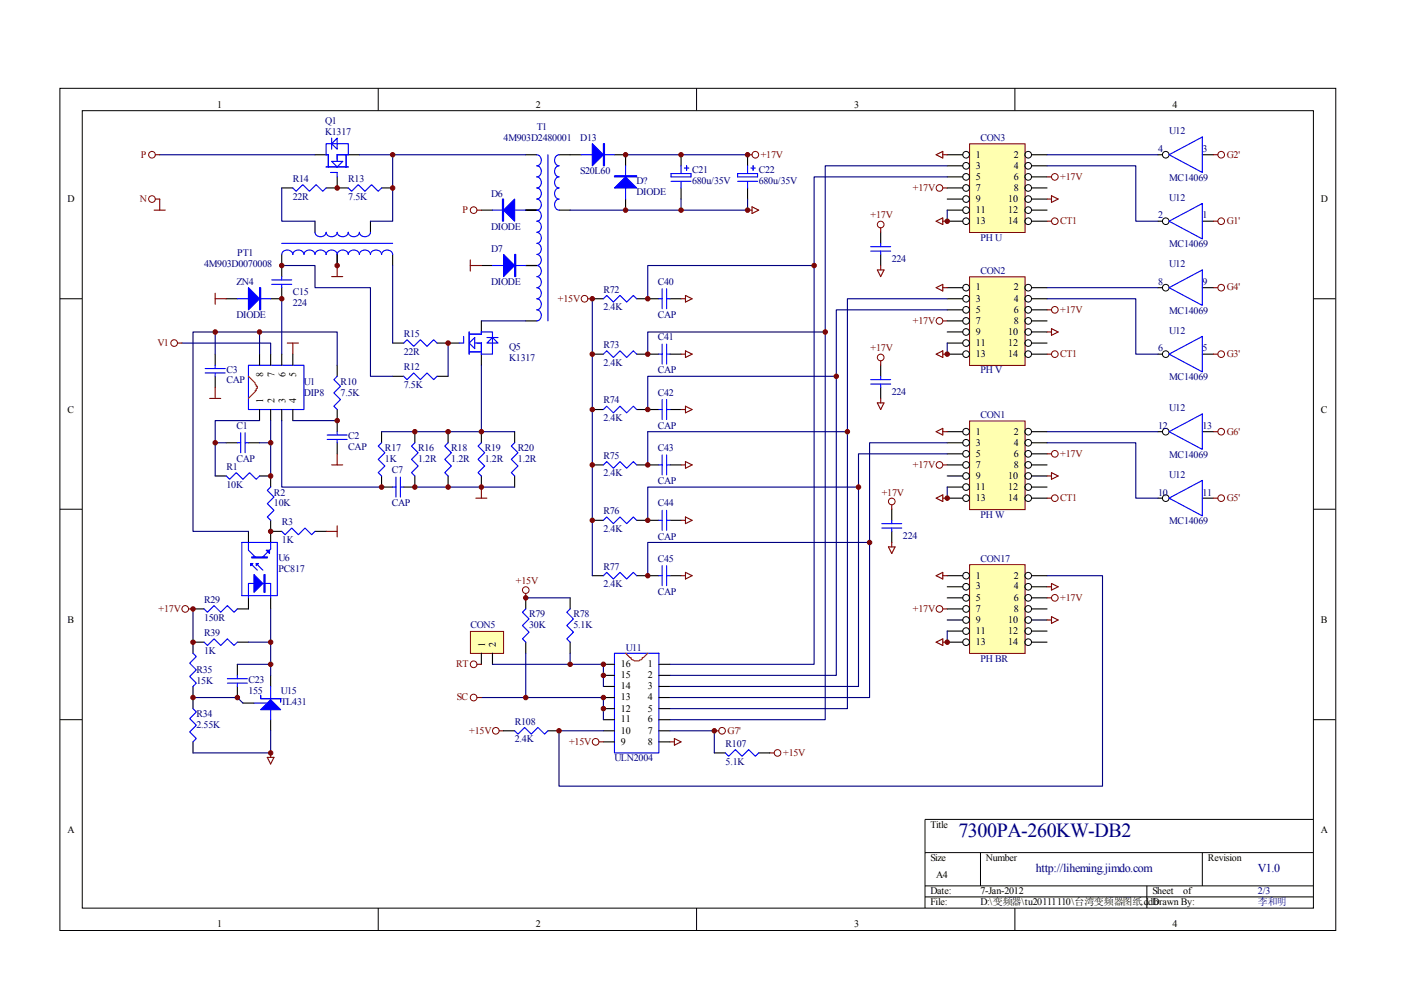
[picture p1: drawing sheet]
<svg xmlns="http://www.w3.org/2000/svg" width="297mm" height="210mm" viewBox="0 0 297 210" stroke-linecap="round" stroke-linejoin="round" font-family="sans-serif">
<g fill="none" stroke="#000" stroke-width=".21">
<path d="M12.7 18.7h270.5v178.6h-270.5zM80.2 18.7v4.7M147.7 18.7v4.7M215.2 18.7v4.7M17.4 23.5h261.1v169h-261.1zM12.7 63.3h4.7M278.4 63.3h4.7M12.7 108h4.7M278.4 108h4.7M12.7 152.6h4.7M278.4 152.6h4.7M278.4 173.7h-82.3v18.8"/>
<path d="M80.2 192.5v4.7M147.7 192.5v4.7M196.1 180.8h82.3M196.1 187.8h82.3M196.1 190.2h82.3M207.9 180.8v7M215.2 192.5v4.7M243.2 187.8v4.7M254.9 180.8v7"/>
</g>
<g fill="none" stroke="#000" stroke-width=".23">
<path d="M59.7 39.9h2.4M66.8 32.8h2.3M69.1 39.9h4.7M71.5 37.5v2.4M73.8 32.8h2.4M80.9 39.9h2.3M111.5 32.8h2.3M118.5 32.8h4.7M130.3 32.8h2.3v2.4M144.4 32.8v2.4M144.4 39.9v2.3M158.5 32.8v2.4"/>
<path d="M158.5 39.9v2.3M59.7 53.9v4.7M66.8 46.9v2.4M71.5 53.9v2.4M78.5 46.9v2.4M83.2 53.9v2.4M102.1 44.6h2.3M102.1 56.3h2.3M111.5 44.6h2.3M111.5 56.3h2.3M118.5 44.6h2.4M132.6 42.2v2.4"/>
<path d="M45.6 75.1v2.3M45.6 79.8v2.3M48 63.3h2.3M55 75.1v2.3M57.4 75.1v2.3M59.7 61v2.3h-2.3M59.7 75.1v2.3M62.1 75.1v2.3M71.5 77.4v2.4M83.2 72.7h2.4M83.2 79.8h2.4M92.7 72.7h4.7"/>
<path d="M92.7 79.8h2.3M102.1 68v2.4M102.1 75.1v2.3M111.5 68h2.3M48 93.9h2.3M52.7 93.9h2.3M55 86.8v2.4M57.4 86.8v2.4M59.7 86.8v2.4M62.1 86.8v2.4M71.5 86.8v4.7M71.5 93.9v2.3"/>
<path d="M80.9 91.5v2.4M88 91.5v2.4M95 91.5v2.4M102.1 91.5v2.4M109.1 91.5v2.4M45.6 100.9h2.4M52.7 112.7v2.3M55 100.9h2.4v2.4M57.4 110.3v4.7M57.4 112.7h2.3M66.8 112.7h2.3M80.9 100.9v2.4h2.3"/>
<path d="M88 100.9v2.4h-2.4M95 100.9v2.4M102.1 100.9v2.4M109.1 100.9v2.4M40.9 129.1h2.4M43.3 136.2h-2.4v2.3M50.3 136.2h2.4M52.7 126.8v2.3h-2.4M57.4 126.8v2.3M40.9 145.5v4.7M40.9 157.3v2.3M50.3 140.9v2.3"/>
<path d="M50.3 145.5v2.4M51.5 149.1h2.4M57.4 143.2v2.3M57.4 152.6v2.3"/>
</g>
<g fill="none" stroke="#00f" stroke-width=".23">
<path d="M62.1 39.9l.7 .7 1.4-1.4 1.4 1.4 1.4-1.4 1.4 1.4 .7-.7M69.1 35.4h4.7M70.1 36.6h1.4v.9M70.3 34.2h2.4l-1.2 1.2zM70.3 29.3v2.3M71.5 34.2v-1.4h2.3v-2.3h-4.7v2.3h.5v2.6M71.5 29.3v2.3l-1.2-1.1zM73.4 32.8v2.6M73.8 39.9l.7 .7 1.5-1.4 1.4 1.4 1.4-1.4 1.4 1.4 .7-.7M113.8 32.8a1.2 1.2 0 0 1 1 1.2 1.2 1.2 0 0 1-1 1.2 1.2 1.2 0 0 1 1 1.1 1.2 1.2 0 0 1-1 1.2 1.2 1.2 0 0 1 1 1.2 1.2 1.2 0 0 1-1 1.2 1.2 1.2 0 0 1 1 1.1 1.2 1.2 0 0 1-1 1.2 1.2 1.2 0 0 1 1 1.2 1.2 1.2 0 0 1-1 1.2 1.2 1.2 0 0 1 1 1.1 1.2 1.2 0 0 1-1 1.2 1.2 1.2 0 0 1 1 1.2 1.2 1.2 0 0 1-1 1.2 1.2 1.2 0 0 1 1 1.1 1.2 1.2 0 0 1-1 1.2 1.2 1.2 0 0 1 1 1.2 1.2 1.2 0 0 1-1 1.1 1.2 1.2 0 0 1 1 1.2 1.2 1.2 0 0 1-1 1.2 1.2 1.2 0 0 1 1 1.2 1.2 1.2 0 0 1-1 1.1 1.2 1.2 0 0 1 1 1.2 1.2 1.2 0 0 1-1 1.2 1.2 1.2 0 0 1 1 1.2 1.2 1.2 0 0 1-1 1.1 1.2 1.2 0 0 1 1 1.2 1.2 1.2 0 0 1-1 1.2M116.2 32.8v35.2M118.5 32.8a1.2 1.2 0 0 0-.9 1.2 1.2 1.2 0 0 0 .9 1.2 1.2 1.2 0 0 0-.9 1.1 1.2 1.2 0 0 0 .9 1.2 1.2 1.2 0 0 0-.9 1.2 1.2 1.2 0 0 0 .9 1.2 1.2 1.2 0 0 0-.9 1.1 1.2 1.2 0 0 0 .9 1.2 1.2 1.2 0 0 0-.9 1.2 1.2 1.2 0 0 0 .9 1.2"/>
<path d="M123.2 32.8h7.1M132.6 35.2v7M142.3 36.8h4.2v.7h-4.2zM142.3 38.4h4.2M144.4 35.2v1.6M144.4 38.4v1.5M145.1 35.6h.9M145.6 35.2v.9M156.4 38.4h4.2M156.4 36.8h4.2v.7h-4.2zM158.5 35.2v1.6M158.5 38.4v1.5"/>
<path d="M159.2 35.6h.9M159.7 35.2v.9M57.6 59.3h4.2M59.7 54a1.21 1.21 0 0 1 1.2-1 1.21 1.21 0 0 1 1.2 1 1.21 1.21 0 0 1 1.2-1 1.21 1.21 0 0 1 1.1 1 1.2 1.2 0 0 1 1.2-1 1.2 1.2 0 0 1 1.2 1 1.21 1.21 0 0 1 1.2-1 1.21 1.21 0 0 1 1.1 1M59.7 58.6v.7M59.7 51.6h23.5M66.8 49.3a1.21 1.21 0 0 0 1.2 .9 1.21 1.21 0 0 0 1.1-.9M69.1 49.3a1.21 1.21 0 0 0 1.2 .9 1.21 1.21 0 0 0 1.2-.9 1.21 1.21 0 0 0 1.2 .9 1.21 1.21 0 0 0 1.1-.9 1.21 1.21 0 0 0 1.2 .9 1.21 1.21 0 0 0 1.2-.9 1.21 1.21 0 0 0 1.2 .9 1.21 1.21 0 0 0 1.1-.9M69.1 54a1.21 1.21 0 0 1 1.2-1 1.21 1.21 0 0 1 1.2 1 1.21 1.21 0 0 1 1.2-1 1.21 1.21 0 0 1 1.1 1 1.21 1.21 0 0 1 1.2-1 1.21 1.21 0 0 1 1.2 1 1.2 1.2 0 0 1 1.2-1 1.2 1.2 0 0 1 1.1 1 1.21 1.21 0 0 1 1.2-1 1.21 1.21 0 0 1 1.2 1 1.2 1.2 0 0 1 1.2-1 1.2 1.2 0 0 1 1.1 1M104.4 44.6h7.1M104.4 56.3h7.1M43.5 79.1h4.2"/>
<path d="M43.5 78.1h4.2M45.6 77.4v.7M45.6 79.1v.7M50.3 63.3h7.1M52.7 77.4h11.7v9.4h-11.7zM57.6 60.3h4.2M59.7 60.3v.7M71.5 79.8l-.7 .7 1.4 1.4-1.4 1.4 1.4 1.4-1.4 1.4 .7 .7M85.6 72.7l.7-.7 1.4 1.4 1.4-1.4 1.4 1.4 1.4-1.4 .8 .7M85.6 79.8l.7 .7 1.4-1.4 1.4 1.4 1.4-1.4 1.4 1.4 .8-.7M98.3 71.3v1.4h-.9M99.5 70.9h2.6v-.5h2.3v4.7h-2.3v-2.4h-1.4"/>
<path d="M99.5 70.4v4.7M99.5 74.6h2.6M99.5 72.7l1.2-1.1v2.3zM103.2 72.7l1.2-1.1 1.2 1.1zM103.2 71.6h2.4M113.8 65.7a1.2 1.2 0 0 1 1 1.2 1.2 1.2 0 0 1-1 1.1M50.3 93.9h.7M51 91.8v4.2M52 93.9h.7M52 91.8v4.2M69.4 92.2h4.2M69.4 93.2h4.2"/>
<path d="M71.5 91.5v.7M71.5 93.2v.7M80.9 93.9l-.7 .7 1.4 1.4-1.4 1.4 1.4 1.4-1.4 1.4 .7 .7M88 93.9l-.8 .7 1.5 1.4-1.5 1.4 1.5 1.4-1.5 1.4 .8 .7M95 93.9l-.7 .7 1.4 1.4-1.4 1.4 1.4 1.4-1.4 1.4 .7 .7M102.1 93.9l-.7 .7 1.4 1.4-1.4 1.4 1.4 1.4-1.4 1.4 .7 .7M109.1 93.9l-.7 .7 1.4 1.4-1.4 1.4 1.4 1.4-1.4 1.4 .7 .7M48 100.9l.7 .7 1.4-1.4 1.4 1.4 1.4-1.4 1.4 1.4 .7-.7M51.3 115h7.5v11.3h-7.5zM52.7 115v1.7l1.4 1.4M53.1 119.5l1.5 1.4M54.3 119.5l1.4 1.4"/>
<path d="M57.4 103.3l-.7 .7 1.4 1.4-1.4 1.4 1.4 1.4-1.4 1.4 .7 .7M57.4 115v1.4l-1.7 1.7M59.7 112.7l.7 .7 1.4-1.4 1.5 1.4 1.4-1.4 1.4 1.4 .7-.7M83.2 103.3h.8M84 101.2v4.2M84.9 103.3h.7M84.9 101.2v4.2M40.9 138.5l.7 .7-1.4 1.4 1.4 1.4-1.4 1.4 1.4 1.4-.7 .7M43.3 129.1l.7 .7 1.4-1.4 1.4 1.4 1.4-1.4 1.4 1.4 .7-.7M43.3 136.2l.7 .7 1.4-1.5 1.4 1.5 1.4-1.5 1.4 1.5 .7-.7M52.7 126.8v-3.1h4.7v3.1M40.9 150.2l.7 .7-1.4 1.5 1.4 1.4-1.4 1.4 1.4 1.4-.7 .7"/>
<path d="M48.2 144.8h4.2M48.2 143.9h4.2M50.3 143.2v.7M50.3 144.8v.7M53.9 149.1h3.2M57.4 145.5v7.1"/>
</g>
<path d="M52.7 79.8l.2 .2a3.7 3.7 0 0 1 1.4 1.9h.3v.5h-.3v.4h-.2v.3l-1.4 1.4" fill="none" stroke="#f00" stroke-width=".23"/>
<g fill="none" stroke="#000080" stroke-width=".23">
<path d="M33.9 32.8h32.9M59.7 39.9v7h7.1M76.2 32.8h35.3M83.2 32.8v14.1h-4.7M132.6 32.8h25.9M59.7 56.3h7.1v4.7h11.7v18.8h4.7M83.2 56.3v16.4M120.9 44.6h23.5M144.4 42.2v2.4M158.5 42.2v2.4h-14.1M38.6 72.7h18.8v2.4M45.6 70.4h-4.7v42.3h11.8"/>
<path d="M55 75.1v-4.7h16.5v7M55 70.4h-9.4v4.7M59.7 63.3v11.8M95 72.7v7.1M102.1 77.4v14.1M102.1 68h9.4M45.6 93.9h2.4M55 89.2h-9.4v11.7M55 93.9h2.4M57.4 89.2v11.7M59.7 89.2v14.1h21.2M62.1 89.2h9.4"/>
<path d="M80.9 91.5h28.2M88 103.3h21.1M40.9 129.1v7.1M52.7 136.2h4.7M57.4 129.1v14.1M40.9 147.9h9.4l1.2 1.2M50.3 140.9h7.1M57.4 154.9v4.7h-16.5"/>
</g>
<g fill="none" stroke="#800000" stroke-width=".23">
<path d="M32.9 32.8h1M158.5 32.8h.9M32.7 44.6h2.3M32.9 42.2h1v2.4M70.3 58.6h2.4M71.5 56.3v2.3M99.7 55.1v2.4M99.7 56.3h2.4M101.1 44.6h1M158.5 44.6h.9M159.4 43.9l1.5 .7-1.5 .7zM37.6 72.7h1"/>
<path d="M45.6 62.2v2.3M45.6 63.3h2.4M60.9 72.7h2.4M62.1 72.7v2.4M44.4 84.5h2.4M45.6 82.1v2.4M70.3 98.6h2.4M71.5 96.2v2.4M69.1 112.7h2.4M71.5 111.5v2.3M100.9 105.6h2.3M102.1 103.3v2.3"/>
<path d="M40 129.1h.9M57.4 159.6v1M56.7 160.6h1.4l-.7 1.4z"/>
</g>
<g fill="#00f" stroke="#00f" stroke-width=".23">
<path d="M52.7 61l2.3 2.3-2.3 2.4z"/>
<path d="M109.1 42.2v4.7l-2.3-2.3z"/>
<path d="M53.9 121.8l1.8 1.9-1.8 1.9z"/>
<path d="M53.1 119.5h.5l-.5 .4z"/>
<path d="M54.3 119.5h.5l-.5 .4z"/>
<path d="M56.4 116.7h.7v.7z"/>
<path d="M55.3 150.5l2.1-2.1 2.1 2.1z"/>
<path d="M125.6 30.5l2.3 2.3-2.3 2.4z"/>
<path d="M130.3 39.9l2.3-2.4 2.4 2.4z"/>
<path d="M106.8 53.9l2.3 2.4-2.3 2.3z"/>
<path d="M55 61h.3v4.7h-.3z" fill-rule="evenodd"/>
<path d="M106.5 42.2h.3v4.7h-.3z" fill-rule="evenodd"/>
<path d="M56 121.8h.2v3.8h-.2z" fill-rule="evenodd"/>
<path d="M53.4 118.1h3.3v.2h-3.3z" fill-rule="evenodd"/>
<path d="M55.3 147.4v.7h4.2v.7v-.7h-4.2z" fill-rule="evenodd"/>
<path d="M127.9 30.5h.3v4.7h-.3z" fill-rule="evenodd"/>
<path d="M130.3 37.3h4.7v.2h-4.7z" fill-rule="evenodd"/>
<path d="M109.1 53.9h.3v4.7h-.3z" fill-rule="evenodd"/>
</g>
<g fill="none" stroke="#800000" stroke-width=".21">
<circle cx="32.2" cy="32.8" r=".71"/>
<circle cx="160.1" cy="32.8" r=".71"/>
<circle cx="32.2" cy="42.2" r=".71"/>
<circle cx="100.4" cy="44.6" r=".71"/>
<circle cx="36.9" cy="72.7" r=".71"/>
<circle cx="39.3" cy="129.1" r=".71"/>
</g>
<g fill="#800000" stroke="#800000" stroke-width=".21">
<circle cx="71.5" cy="39.9" r=".47"/>
<circle cx="71.5" cy="56.3" r=".47"/>
<circle cx="83.2" cy="39.9" r=".47"/>
<circle cx="57.4" cy="100.9" r=".47"/>
<circle cx="71.5" cy="89.2" r=".47"/>
<circle cx="57.4" cy="112.7" r=".47"/>
<circle cx="55" cy="70.4" r=".47"/>
<circle cx="57.4" cy="93.9" r=".47"/>
<circle cx="45.6" cy="93.9" r=".47"/>
<circle cx="45.6" cy="70.4" r=".47"/>
<circle cx="40.9" cy="136.2" r=".47"/>
<circle cx="40.9" cy="147.9" r=".47"/>
<circle cx="50.3" cy="147.9" r=".47"/>
<circle cx="57.4" cy="136.2" r=".47"/>
<circle cx="57.4" cy="159.6" r=".47"/>
<circle cx="57.4" cy="140.8" r=".47"/>
<circle cx="40.9" cy="129.1" r=".47"/>
<circle cx="132.6" cy="32.8" r=".47"/>
<circle cx="144.4" cy="32.8" r=".47"/>
<circle cx="158.5" cy="32.8" r=".47"/>
<circle cx="158.5" cy="44.6" r=".47"/>
<circle cx="144.4" cy="44.6" r=".47"/>
<circle cx="132.6" cy="44.6" r=".47"/>
<circle cx="59.7" cy="63.3" r=".47"/>
<circle cx="95" cy="72.7" r=".47"/>
<circle cx="59.7" cy="56.3" r=".47"/>
<circle cx="83.2" cy="32.8" r=".47"/>
<circle cx="88" cy="103.3" r=".47"/>
<circle cx="102.1" cy="103.3" r=".47"/>
<circle cx="95" cy="103.3" r=".47"/>
<circle cx="102.1" cy="91.5" r=".47"/>
<circle cx="95" cy="91.5" r=".47"/>
<circle cx="88" cy="91.5" r=".47"/>
<circle cx="80.9" cy="103.3" r=".47"/>
</g>
<path d="M205.7 30.6h11.6v18.7h-11.6z" fill="#ffffb0"/>
<g fill="none" stroke="#800000" stroke-width=".21">
<path d="M205.6 30.5h11.7v18.8h-11.7z"/>
<circle cx="199.2" cy="39.9" r=".7"/>
<circle cx="223.6" cy="37.5" r=".7"/>
<circle cx="258.9" cy="32.8" r=".71"/>
<circle cx="223.6" cy="46.9" r=".7"/>
<circle cx="258.9" cy="46.9" r=".7"/>
</g>
<g fill="none" stroke="#000" stroke-width=".21">
<circle cx="204.8" cy="32.8" r=".71"/>
<circle cx="204.8" cy="35.2" r=".71"/>
<circle cx="204.8" cy="37.5" r=".71"/>
<circle cx="204.8" cy="39.9" r=".71"/>
<circle cx="218" cy="35.2" r=".71"/>
<circle cx="218" cy="32.8" r=".71"/>
<circle cx="218" cy="37.5" r=".71"/>
<circle cx="218" cy="39.9" r=".71"/>
<circle cx="247.2" cy="32.8" r=".71"/>
<circle cx="204.8" cy="44.6" r=".71"/>
<circle cx="204.8" cy="46.9" r=".71"/>
<circle cx="204.8" cy="42.2" r=".71"/>
<circle cx="218" cy="44.6" r=".71"/>
<circle cx="218" cy="46.9" r=".71"/>
<circle cx="218" cy="42.2" r=".71"/>
<circle cx="247.2" cy="46.9" r=".7"/>
</g>
<g fill="none" stroke="#000" stroke-width=".23">
<path d="M200.8 32.8h3.3M200.8 35.2h3.3M200.8 37.5h3.3M200.8 39.9h3.3M218.7 32.8h3.3M218.7 35.2h3.3M218.7 37.5h3.3M218.7 39.9h3.3M245.5 32.8h1M254.9 32.8h2.4M200.8 42.2h3.3M200.8 44.6h3.3"/>
<path d="M200.8 46.9h3.3M218.7 42.2h3.3M218.7 44.6h3.3M218.7 46.9h3.3M245.5 46.9h1M254.9 46.9h2.4"/>
</g>
<path d="M247.9 32.8l7-3.8v7.6zM247.9 46.9l7-3.8v7.6z" fill="none" stroke="#00f" stroke-width=".23"/>
<path d="M198.5 32.8l1.4-.7v1.4zM199.9 39.9h.9M199.9 32.8h.9M222 37.5h.9M257.3 32.8h.9M198.5 46.9l1.4-.7v1.4zM199.9 46.9h.9M222 46.9h.9M222 42.2h.9M222.9 41.5l1.4 .7-1.4 .7zM257.3 46.9h.9" fill="none" stroke="#800000" stroke-width=".23"/>
<path d="M222 35.2h18.8v11.7h4.7M222 32.8h23.5M200.8 44.6v2.3" fill="none" stroke="#000080" stroke-width=".23"/>
<circle cx="200.8" cy="46.9" r=".47" fill="#800000" stroke="#800000" stroke-width=".21"/>
<path d="M205.7 58.8h11.6v18.7h-11.6z" fill="#ffffb0"/>
<g fill="none" stroke="#800000" stroke-width=".21">
<path d="M205.6 58.7h11.7v18.8h-11.7z"/>
<circle cx="199.2" cy="68" r=".71"/>
<circle cx="223.6" cy="65.7" r=".71"/>
<circle cx="223.6" cy="75.1" r=".7"/>
<circle cx="258.9" cy="75.1" r=".7"/>
<circle cx="258.9" cy="61" r=".7"/>
</g>
<g fill="none" stroke="#000" stroke-width=".21">
<circle cx="204.8" cy="65.7" r=".71"/>
<circle cx="204.8" cy="68" r=".71"/>
<circle cx="204.8" cy="63.3" r=".71"/>
<circle cx="204.8" cy="61" r=".71"/>
<circle cx="204.8" cy="72.7" r=".71"/>
<circle cx="204.8" cy="75.1" r=".71"/>
<circle cx="204.8" cy="70.4" r=".71"/>
<circle cx="218" cy="65.7" r=".71"/>
<circle cx="218" cy="68" r=".71"/>
<circle cx="218" cy="61" r=".71"/>
<circle cx="218" cy="70.4" r=".71"/>
<circle cx="218" cy="72.7" r=".71"/>
<circle cx="218" cy="63.3" r=".71"/>
<circle cx="218" cy="75.1" r=".71"/>
<circle cx="247.2" cy="61" r=".7"/>
<circle cx="247.2" cy="75.1" r=".7"/>
</g>
<g fill="none" stroke="#000" stroke-width=".23">
<path d="M200.8 61h3.3M200.8 63.3h3.3M200.8 65.7h3.3M200.8 68h3.3M200.8 70.4h3.3M200.8 72.7h3.3M200.8 75.1h3.3M218.7 61h3.3M218.7 63.3h3.3M218.7 65.7h3.3M218.7 68h3.3M218.7 70.4h3.3"/>
<path d="M218.7 72.7h3.3M218.7 75.1h3.3M245.5 61h1M245.5 75.1h1M254.9 61h2.4M254.9 75.1h2.4"/>
</g>
<path d="M247.9 61l7-3.8v7.6zM247.9 75.1l7-3.8v7.5z" fill="none" stroke="#00f" stroke-width=".23"/>
<path d="M198.5 75.1l1.4-.7v1.4zM198.5 61l1.4-.7v1.4zM199.9 75.1h.9M199.9 68h.9M199.9 61h.9M222 75.1h.9M222 65.7h.9M222 70.4h.9M222.9 69.7l1.4 .7-1.4 .7zM257.3 75.1h.9M257.3 61h.9" fill="none" stroke="#800000" stroke-width=".23"/>
<path d="M200.8 72.7v2.4M222 63.3h18.8v11.8h4.7M222 61h23.5" fill="none" stroke="#000080" stroke-width=".23"/>
<circle cx="200.8" cy="75.1" r=".47" fill="#800000" stroke="#800000" stroke-width=".21"/>
<path d="M205.7 89.3h11.6v18.7h-11.6z" fill="#ffffb0"/>
<g fill="none" stroke="#800000" stroke-width=".21">
<path d="M205.6 89.3h11.7v18.7h-11.7z"/>
<circle cx="199.2" cy="98.6" r=".71"/>
<circle cx="223.6" cy="96.2" r=".71"/>
<circle cx="258.9" cy="91.5" r=".7"/>
<circle cx="223.6" cy="105.6" r=".7"/>
<circle cx="258.9" cy="105.6" r=".7"/>
</g>
<g fill="none" stroke="#000" stroke-width=".21">
<circle cx="204.8" cy="96.2" r=".71"/>
<circle cx="204.8" cy="98.6" r=".71"/>
<circle cx="204.8" cy="91.5" r=".71"/>
<circle cx="204.8" cy="93.9" r=".71"/>
<circle cx="218" cy="96.2" r=".71"/>
<circle cx="218" cy="98.6" r=".71"/>
<circle cx="218" cy="91.5" r=".71"/>
<circle cx="218" cy="93.9" r=".71"/>
<circle cx="247.2" cy="91.5" r=".7"/>
<circle cx="204.8" cy="100.9" r=".71"/>
<circle cx="204.8" cy="105.6" r=".71"/>
<circle cx="204.8" cy="103.3" r=".71"/>
<circle cx="218" cy="100.9" r=".71"/>
<circle cx="218" cy="105.6" r=".71"/>
<circle cx="218" cy="103.3" r=".71"/>
<circle cx="247.2" cy="105.6" r=".7"/>
</g>
<g fill="none" stroke="#000" stroke-width=".23">
<path d="M200.8 91.5h3.3M200.8 93.9h3.3M200.8 96.2h3.3M200.8 98.6h3.3M218.7 91.5h3.3M218.7 93.9h3.3M218.7 96.2h3.3M218.7 98.6h3.3M245.5 91.5h1M254.9 91.5h2.4M200.8 100.9h3.3M200.8 103.3h3.3"/>
<path d="M200.8 105.6h3.3M218.7 100.9h3.3M218.7 103.3h3.3M218.7 105.6h3.3M245.5 105.6h1M254.9 105.6h2.4"/>
</g>
<path d="M247.9 91.5l7-3.7v7.5zM247.9 105.6l7-3.7v7.5z" fill="none" stroke="#00f" stroke-width=".23"/>
<path d="M198.5 91.5l1.4-.7v1.4zM199.9 98.6h.9M199.9 91.5h.9M222 96.2h.9M257.3 91.5h.9M198.5 105.6l1.4-.7v1.4zM199.9 105.6h.9M222 105.6h.9M222 100.9h.9M222.9 100.2l1.4 .7-1.4 .7zM257.3 105.6h.9" fill="none" stroke="#800000" stroke-width=".23"/>
<path d="M222 93.9h18.8v11.7h4.7M222 91.5h23.5M200.8 103.3v2.3" fill="none" stroke="#000080" stroke-width=".23"/>
<circle cx="200.8" cy="105.6" r=".47" fill="#800000" stroke="#800000" stroke-width=".21"/>
<path d="M205.7 119.8h11.6v18.7h-11.6z" fill="#ffffb0"/>
<g fill="none" stroke="#800000" stroke-width=".21">
<path d="M205.6 119.7h11.7v18.8h-11.7z"/>
<circle cx="199.2" cy="129.1" r=".71"/>
</g>
<g fill="none" stroke="#000" stroke-width=".21">
<circle cx="204.8" cy="129.1" r=".71"/>
<circle cx="204.8" cy="126.8" r=".71"/>
<circle cx="204.8" cy="124.4" r=".71"/>
<circle cx="204.8" cy="133.8" r=".71"/>
<circle cx="204.8" cy="136.2" r=".71"/>
<circle cx="204.8" cy="122.1" r=".71"/>
<circle cx="204.8" cy="131.5" r=".71"/>
<circle cx="218" cy="129.1" r=".71"/>
<circle cx="218" cy="126.8" r=".71"/>
<circle cx="218" cy="124.4" r=".71"/>
<circle cx="218" cy="133.8" r=".71"/>
<circle cx="218" cy="136.2" r=".71"/>
<circle cx="218" cy="122.1" r=".71"/>
<circle cx="218" cy="131.5" r=".71"/>
</g>
<g fill="none" stroke="#000" stroke-width=".23">
<path d="M200.8 122.1h3.3M200.8 124.4h3.3M200.8 126.8h3.3M200.8 129.1h3.3M200.8 131.5h3.3M200.8 133.8h3.3M200.8 136.2h3.3M218.7 122.1h3.3M218.7 124.4h3.3M218.7 126.8h3.3M218.7 129.1h3.3M218.7 131.5h3.3"/>
<path d="M218.7 133.8h3.3M218.7 136.2h3.3M127.9 140.9h2.4M127.9 143.2h2.4M127.9 145.5h2.4M127.9 147.9h2.4M127.9 150.2h2.4M127.9 152.6h2.4M127.9 154.9h2.4M127.9 157.3h2.4M139.7 140.9h2.3M139.7 143.2h2.3"/>
<path d="M139.7 145.5h2.3M139.7 147.9h2.3M139.7 150.2h2.3M139.7 152.6h2.3M139.7 154.9h2.3M139.7 157.3h2.3"/>
</g>
<path d="M198.5 136.2l1.4-.8v1.5zM198.5 122.1l1.4-.7v1.4zM199.9 129.1h.9M199.9 136.2h.9M199.9 122.1h.9M222 131.5h.9M222.9 130.8l1.4 .7-1.4 .7z" fill="none" stroke="#800000" stroke-width=".23"/>
<path d="M200.8 133.8v2.4" fill="none" stroke="#000080" stroke-width=".23"/>
<circle cx="200.8" cy="136.2" r=".47" fill="#800000" stroke="#800000" stroke-width=".21"/>
<path d="M130.3 138.5h9.4v21.1h-9.4z" fill="none" stroke="#00f" stroke-width=".23"/>
<path d="M132.6 138.5l1 .9h.2v.3a1.71 1.71 0 0 0 2.4 0v-.3h.2l.9-.9" fill="none" stroke="#f00" stroke-width=".23"/>
<path d="M99.8 134h7v4.5h-7z" fill="#ffffb0"/>
<g fill="none" stroke="#800000" stroke-width=".21">
<path d="M99.7 133.9h7.1v4.6h-7.1z"/>
<circle cx="186.7" cy="47.6" r=".71"/>
<circle cx="123.9" cy="63.3" r=".71"/>
<circle cx="186.7" cy="75.8" r=".71"/>
<circle cx="189.1" cy="106.3" r=".7"/>
<circle cx="111.5" cy="125.1" r=".7"/>
<circle cx="223.6" cy="126.8" r=".71"/>
<circle cx="100.4" cy="140.8" r=".71"/>
<circle cx="100.4" cy="147.9" r=".71"/>
<circle cx="105.1" cy="154.9" r=".7"/>
<circle cx="126.3" cy="157.3" r=".71"/>
<circle cx="153.1" cy="154.9" r=".71"/>
<circle cx="164.8" cy="159.6" r=".71"/>
</g>
<g fill="none" stroke="#000" stroke-width=".23">
<path d="M186.7 49.3v2.3M186.7 53.9v2.4M125.6 75.1h2.3M125.6 63.3h2.3M135 75.1h4.7M135 63.3h4.7M142 75.1h2.4M142 63.3h2.4M186.7 77.4v2.4M125.6 98.6h2.3M125.6 86.8h2.3M135 98.6h4.7"/>
<path d="M135 86.8h4.7M142 98.6h2.4M142 86.8h2.4M186.7 82.1v2.4M125.6 110.3h2.3M135 110.3h4.7M142 110.3h2.4M189.1 108v2.3M189.1 112.7v2.3M102.1 138.5v2.4M104.4 138.5v2.4M111.5 126.8v2.3"/>
<path d="M111.5 136.2v2.3M120.9 126.8v2.3M120.9 136.2v2.3M125.6 122.1h2.3M135 122.1h4.7M142 122.1h2.4M106.8 154.9h2.3M116.2 154.9h2.3M151.4 159.6h2.4M160.9 159.6h2.3"/>
</g>
<g fill="none" stroke="#000080" stroke-width=".23">
<path d="M200.8 37.5h-28.2v103.4h-30.6M200.8 35.2h-25.8v117.4h-33M172.6 56.3h-35.3v7M125.6 63.3v58.8M175 70.4h-37.7v4.7M177.3 79.8h-40v7M200.8 65.7h-23.5v77.5h-35.3M200.8 63.3h-21.1v86.9h-37.7M179.7 91.5h-42.4v7.1M200.8 96.2h-18.8v49.3h-40M200.8 93.9h-16.4v54h-42.4M182 103.3h-44.7v7"/>
<path d="M184.4 115h-47.1v7.1M111.5 138.5v9.4M111.5 126.8h9.4M120.9 138.5v2.4M222 122.1h11.8v44.6h-115.3v-11.8h9.4M102.1 147.9h25.8v4.7M104.4 140.9h23.5v4.6M142 154.9h9.4v4.7"/>
</g>
<g fill="#800000" stroke="#800000" stroke-width=".21">
<circle cx="127.9" cy="143.2" r=".47"/>
<circle cx="127.9" cy="150.2" r=".47"/>
<circle cx="127.9" cy="140.8" r=".47"/>
<circle cx="120.9" cy="140.8" r=".47"/>
<circle cx="127.9" cy="147.9" r=".47"/>
<circle cx="111.5" cy="147.9" r=".47"/>
<circle cx="111.5" cy="126.8" r=".47"/>
<circle cx="118.5" cy="154.9" r=".47"/>
<circle cx="151.4" cy="154.9" r=".47"/>
<circle cx="137.3" cy="63.3" r=".47"/>
<circle cx="172.6" cy="56.3" r=".47"/>
<circle cx="137.3" cy="75.1" r=".47"/>
<circle cx="175" cy="70.4" r=".47"/>
<circle cx="137.3" cy="86.8" r=".47"/>
<circle cx="177.3" cy="79.8" r=".47"/>
<circle cx="137.3" cy="98.6" r=".47"/>
<circle cx="179.7" cy="91.5" r=".47"/>
<circle cx="125.6" cy="63.3" r=".47"/>
<circle cx="125.6" cy="98.6" r=".47"/>
<circle cx="125.6" cy="86.8" r=".47"/>
<circle cx="125.6" cy="110.3" r=".47"/>
<circle cx="125.6" cy="75.1" r=".47"/>
<circle cx="137.3" cy="110.3" r=".47"/>
<circle cx="182" cy="103.3" r=".47"/>
<circle cx="137.3" cy="122.1" r=".47"/>
<circle cx="184.4" cy="115" r=".47"/>
</g>
<g fill="none" stroke="#00f" stroke-width=".23">
<path d="M184.6 53.2h4.2M184.6 52.3h4.2M186.7 51.6v.7M186.7 53.2v.7M127.9 75.1l.7-.7 1.4 1.4 1.5-1.4 1.4 1.4 1.4-1.4 .7 .7M127.9 63.3l.7-.7 1.4 1.4 1.5-1.4 1.4 1.4 1.4-1.4 .7 .7M139.7 75.1h.7M139.7 63.3h.7M140.4 61.2v4.3M140.4 73v4.2M141.3 61.2v4.3M141.3 73v4.2"/>
<path d="M141.3 75.1h.7M141.3 63.3h.7M186.7 79.8v.7M127.9 98.6l.7-.7 1.4 1.4 1.5-1.4 1.4 1.4 1.4-1.4 .7 .7M127.9 86.8l.7-.7 1.4 1.4 1.5-1.4 1.4 1.4 1.4-1.4 .7 .7M139.7 98.6h.7M139.7 86.8h.7M140.4 84.7v4.2M140.4 96.5v4.2M141.3 84.7v4.2M141.3 96.5v4.2M141.3 98.6h.7"/>
<path d="M141.3 86.8h.7M184.6 81.4h4.2M184.6 80.5h4.2M186.7 81.4v.7M127.9 110.3l.7-.7 1.4 1.4 1.5-1.4 1.4 1.4 1.4-1.4 .7 .7M139.7 110.3h.7M140.4 108.2v4.2M140.4 119.9v4.3M141.3 108.2v4.2M141.3 119.9v4.3M141.3 110.3h.7M187 112h4.2"/>
<path d="M187 111h4.2M189.1 110.3v.7M189.1 112v.7M111.5 129.1l-.7 .7 1.4 1.4-1.4 1.4 1.4 1.4-1.4 1.4 .7 .8M120.9 129.1l-.7 .7 1.4 1.4-1.4 1.4 1.4 1.4-1.4 1.4 .7 .8M127.9 122.1l.7-.7 1.4 1.4 1.5-1.4 1.4 1.4 1.4-1.4 .7 .7M139.7 122.1h.7M141.3 122.1h.7M109.1 154.9l.7 .7 1.4-1.4 1.4 1.4 1.5-1.4 1.4 1.4 .7-.7M153.8 159.6l.7 .7 1.4-1.4 1.4 1.4 1.4-1.4 1.4 1.4 .8-.7"/>
</g>
<g fill="none" stroke="#800000" stroke-width=".23">
<path d="M186 57.2h1.4l-.7 1.4zM186.7 48.3v1M186.7 56.3v.9M124.6 63.3h1M144.4 63.3h.9M144.4 75.1h.9M145.3 62.6l1.4 .7-1.4 .7zM145.3 74.4l1.4 .7-1.4 .7zM186.7 76.5v.9M144.4 86.8h.9M144.4 98.6h.9M145.3 86.1l1.4 .7-1.4 .7z"/>
<path d="M145.3 97.9l1.4 .7-1.4 .7zM186 85.4h1.4l-.7 1.4zM186.7 84.5v.9M144.4 110.3h.9M145.3 109.6l1.4 .7-1.4 .7zM188.4 116h1.4l-.7 1.4zM189.1 107v1M189.1 115v1M111.5 125.8v1M144.4 122.1h.9M145.3 121.4l1.4 .7-1.4 .7zM222 124.4h.9"/>
<path d="M222 126.8h.9M222.9 123.7l1.4 .7-1.4 .7zM101.1 140.9h1M101.1 147.9h1M105.8 154.9h1M127 157.3h.9M142 157.3h1M143 156.6l1.4 .7-1.4 .7zM151.4 154.9h1M163.2 159.6h.9"/>
</g>
<text font-size="4.2" fill="#000080" x="203.2" y="177.4">7300PA-260KW-DB2</text>
<g font-size="2.5" fill="#000080">
<text x="219.6" y="184.8">http://liheming.jimdo.com</text>
<text x="266.7" y="184.8">V1.0</text>
</g>
<g font-size="2.1">
<text x="46.1" y="22.9">1</text>
<text x="113.6" y="22.9">2</text>
<text x="181.1" y="22.9">3</text>
<text x="248.6" y="22.9">4</text>
<text x="206.9" y="33.5">1</text>
<text x="206.9" y="35.7">3</text>
<text x="215" y="33.5">2</text>
<text x="215" y="35.7">4</text>
<text x="206.9" y="38.1">5</text>
<text x="206.9" y="40.5">7</text>
<text x="215" y="38.1">6</text>
<text x="215" y="40.5">8</text>
<text x="14.3" y="42.8">D</text>
<text x="206.9" y="42.8">9</text>
<text x="206.9" y="45.1">11</text>
<text x="206.9" y="47.5">13</text>
<text x="213.8" y="42.8">10</text>
<text x="213.8" y="45.1">12</text>
<text x="213.8" y="47.5">14</text>
<text x="280.1" y="42.8">D</text>
<text x="206.9" y="61.6">1</text>
<text x="206.9" y="63.9">3</text>
<text x="215" y="61.6">2</text>
<text x="215" y="63.9">4</text>
<text x="206.9" y="66.3">5</text>
<text x="206.9" y="68.7">7</text>
<text x="206.9" y="71">9</text>
<text x="213.8" y="71">10</text>
<text x="215" y="66.3">6</text>
<text x="215" y="68.7">8</text>
<text x="206.9" y="73.3">11</text>
<text x="206.9" y="75.7">13</text>
<text x="213.8" y="73.3">12</text>
<text x="213.8" y="75.7">14</text>
<text x="55.8" y="80" transform="rotate(-90 55.8 80)">8</text>
<text x="58.2" y="80" transform="rotate(-90 58.2 80)">7</text>
<text x="60.5" y="80" transform="rotate(-90 60.5 80)">6</text>
<text x="62.8" y="80" transform="rotate(-90 62.8 80)">5</text>
<text x="14.3" y="87.5">C</text>
<text x="55.8" y="85.4" transform="rotate(-90 55.8 85.4)">1</text>
<text x="58.2" y="85.4" transform="rotate(-90 58.2 85.4)">2</text>
<text x="60.5" y="85.4" transform="rotate(-90 60.5 85.4)">3</text>
<text x="62.8" y="85.4" transform="rotate(-90 62.8 85.4)">4</text>
<text x="280.1" y="87.5">C</text>
<text x="206.9" y="92.1">1</text>
<text x="206.9" y="94.5">3</text>
<text x="215" y="92.1">2</text>
<text x="215" y="94.5">4</text>
<text x="206.9" y="96.9">5</text>
<text x="206.9" y="99.2">7</text>
<text x="206.9" y="101.5">9</text>
<text x="213.8" y="101.5">10</text>
<text x="215" y="96.9">6</text>
<text x="215" y="99.2">8</text>
<text x="206.9" y="103.9">11</text>
<text x="206.9" y="106.2">13</text>
<text x="213.8" y="103.9">12</text>
<text x="213.8" y="106.2">14</text>
<text x="206.9" y="122.7">1</text>
<text x="206.9" y="125">3</text>
<text x="215" y="122.7">2</text>
<text x="215" y="125">4</text>
<text x="206.9" y="127.4">5</text>
<text x="206.9" y="129.7">7</text>
<text x="215" y="127.4">6</text>
<text x="215" y="129.7">8</text>
<text x="14.3" y="132.1">B</text>
<text x="102.9" y="137.1" transform="rotate(-90 102.9 137.1)">1</text>
<text x="105.2" y="137.1" transform="rotate(-90 105.2 137.1)">2</text>
<text x="206.9" y="132.1">9</text>
<text x="206.9" y="134.4">11</text>
<text x="206.9" y="136.8">13</text>
<text x="213.8" y="132.1">10</text>
<text x="213.8" y="134.4">12</text>
<text x="213.8" y="136.8">14</text>
<text x="280.1" y="132.1">B</text>
<text x="131.7" y="143.8">15</text>
<text x="131.7" y="141.5">16</text>
<text x="137.3" y="141.5">1</text>
<text x="137.3" y="143.8">2</text>
<text x="131.7" y="148.5">13</text>
<text x="131.7" y="146.1">14</text>
<text x="137.3" y="146.1">3</text>
<text x="137.3" y="148.5">4</text>
<text x="131.7" y="155.5">10</text>
<text x="131.7" y="153.2">11</text>
<text x="131.7" y="150.9">12</text>
<text x="137.3" y="150.9">5</text>
<text x="137.3" y="153.2">6</text>
<text x="137.3" y="155.5">7</text>
<text x="131.7" y="157.9">9</text>
<text x="137.3" y="157.9">8</text>
<text x="14.3" y="176.7">A</text>
<text x="197.3" y="175.5">Title</text>
<text x="280.1" y="176.7">A</text>
<text x="197.3" y="182.6">Size</text>
<text x="209" y="182.6">Number</text>
<text x="256.1" y="182.6">Revision</text>
<text x="197.3" y="189.6">Date:</text>
<text x="197.3" y="192">File:</text>
<text x="198.5" y="186.1">A4</text>
<text x="207.9" y="189.6">7-Jan-2012</text>
<text x="207.9" y="192">D:\变频器\tu20111110\台湾变频器图纸.ddb</text>
<text x="244.3" y="189.6">Sheet</text>
<text x="244.3" y="192">Drawn By:</text>
<text x="250.9" y="189.6">of</text>
<text x="46.1" y="196.6">1</text>
<text x="113.6" y="196.6">2</text>
<text x="181.1" y="196.6">3</text>
<text x="248.6" y="196.6">4</text>
</g>
<g font-size="2.1" fill="#000080">
<text x="68.9" y="26.3">Q1</text>
<text x="68.9" y="28.7">K1317</text>
<text x="106.8" y="29.9">4M903D2480001</text>
<text x="113.8" y="27.5">T1</text>
<text x="123" y="29.9">D13</text>
<text x="207.9" y="29.9">CON3</text>
<text x="247.9" y="28.5">U12</text>
<text x="245.5" y="32.3">4</text>
<text x="254.9" y="32.3">3</text>
<text x="62.1" y="38.6">R14</text>
<text x="73.8" y="38.6">R13</text>
<text x="104.1" y="41.7">D6</text>
<text x="123" y="36.9">S20L60</text>
<text x="135" y="39">D?</text>
<text x="135" y="41.4">DIODE</text>
<text x="146.7" y="36.7">C21</text>
<text x="146.7" y="39">680u/35V</text>
<text x="160.9" y="36.7">C22</text>
<text x="160.9" y="39">680u/35V</text>
<text x="247.9" y="38.4">MC14069</text>
<text x="62.1" y="42.3">22R</text>
<text x="73.8" y="42.3">7.5K</text>
<text x="245.5" y="46.3">2</text>
<text x="247.9" y="42.6">U12</text>
<text x="254.9" y="46.3">1</text>
<text x="104.1" y="48.7">DIODE</text>
<text x="104.1" y="53.4">D7</text>
<text x="207.9" y="51.1">PH U</text>
<text x="247.9" y="52.4">MC14069</text>
<text x="43.3" y="56.7">4M903D0070008</text>
<text x="50.3" y="54.3">PT1</text>
<text x="189.1" y="55.5">224</text>
<text x="207.9" y="58.1">CON2</text>
<text x="247.9" y="56.7">U12</text>
<text x="50.1" y="60.5">ZN4</text>
<text x="62.1" y="62.5">C15</text>
<text x="62.1" y="64.9">224</text>
<text x="104.1" y="60.5">DIODE</text>
<text x="127.9" y="62.1">R72</text>
<text x="127.9" y="65.8">2.4K</text>
<text x="139.4" y="60.5">C40</text>
<text x="245.5" y="60.5">8</text>
<text x="254.9" y="60.5">9</text>
<text x="50.1" y="67.5">DIODE</text>
<text x="85.6" y="71.5">R15</text>
<text x="139.4" y="67.5">CAP</text>
<text x="247.9" y="66.6">MC14069</text>
<text x="247.9" y="70.8">U12</text>
<text x="85.6" y="75.2">22R</text>
<text x="107.9" y="74.3">Q5</text>
<text x="107.9" y="76.6">K1317</text>
<text x="127.9" y="73.8">R73</text>
<text x="127.9" y="77.6">2.4K</text>
<text x="139.4" y="72.2">C41</text>
<text x="245.5" y="74.5">6</text>
<text x="254.9" y="74.5">5</text>
<text x="48" y="79">C3</text>
<text x="48" y="81.3">CAP</text>
<text x="64.4" y="81.5">U1</text>
<text x="64.4" y="83.9">DIP8</text>
<text x="72.2" y="81.5">R10</text>
<text x="72.2" y="83.9">7.5K</text>
<text x="85.6" y="78.5">R12</text>
<text x="85.6" y="82.3">7.5K</text>
<text x="139.4" y="83.9">C42</text>
<text x="139.4" y="79.2">CAP</text>
<text x="189.1" y="83.7">224</text>
<text x="207.9" y="79.2">PH V</text>
<text x="247.9" y="80.6">MC14069</text>
<text x="127.9" y="85.5">R74</text>
<text x="127.9" y="89.3">2.4K</text>
<text x="207.9" y="88.6">CON1</text>
<text x="247.9" y="87.2">U12</text>
<text x="50.1" y="90.9">C1</text>
<text x="73.8" y="93.1">C2</text>
<text x="73.8" y="95.4">CAP</text>
<text x="81.6" y="95.7">R17</text>
<text x="88.6" y="95.7">R16</text>
<text x="95.7" y="95.7">R18</text>
<text x="102.8" y="95.7">R19</text>
<text x="109.8" y="95.7">R20</text>
<text x="139.4" y="95.7">C43</text>
<text x="139.4" y="90.9">CAP</text>
<text x="245.5" y="90.9">12</text>
<text x="254.9" y="90.9">13</text>
<text x="48" y="99.7">R1</text>
<text x="50.1" y="98">CAP</text>
<text x="81.6" y="98">1K</text>
<text x="83.1" y="100.3">C7</text>
<text x="88.6" y="98">1.2R</text>
<text x="95.7" y="98">1.2R</text>
<text x="102.8" y="98">1.2R</text>
<text x="109.8" y="98">1.2R</text>
<text x="127.9" y="97.3">R75</text>
<text x="127.9" y="101">2.4K</text>
<text x="247.9" y="97">MC14069</text>
<text x="247.9" y="101.3">U12</text>
<text x="48" y="103.4">10K</text>
<text x="58.1" y="105.1">R2</text>
<text x="58.1" y="107.4">10K</text>
<text x="83.1" y="107.4">CAP</text>
<text x="139.4" y="102.7">CAP</text>
<text x="139.4" y="107.4">C44</text>
<text x="245.5" y="105.1">10</text>
<text x="254.9" y="105.1">11</text>
<text x="59.8" y="111.4">R3</text>
<text x="127.9" y="109.1">R76</text>
<text x="127.9" y="112.8">2.4K</text>
<text x="207.9" y="109.7">PH W</text>
<text x="247.9" y="111.2">MC14069</text>
<text x="59" y="118.9">U6</text>
<text x="59.8" y="115.2">1K</text>
<text x="139.4" y="119.1">C45</text>
<text x="139.4" y="114.5">CAP</text>
<text x="191.4" y="114.2">224</text>
<text x="207.9" y="119.1">CON17</text>
<text x="59" y="121.3">PC817</text>
<text x="127.9" y="120.7">R77</text>
<text x="127.9" y="124.6">2.4K</text>
<text x="43.3" y="127.9">R29</text>
<text x="43.3" y="131.6">150R</text>
<text x="112.2" y="130.9">R79</text>
<text x="121.6" y="130.9">R78</text>
<text x="139.4" y="126.2">CAP</text>
<text x="43.3" y="134.9">R39</text>
<text x="99.7" y="133.2">CON5</text>
<text x="112.2" y="133.2">30K</text>
<text x="121.6" y="133.2">5.1K</text>
<text x="132.7" y="137.9">U11</text>
<text x="41.7" y="142.6">R35</text>
<text x="43.3" y="138.6">1K</text>
<text x="207.9" y="140.3">PH BR</text>
<text x="41.7" y="145">15K</text>
<text x="52.7" y="144.7">C23</text>
<text x="52.7" y="147.1">155</text>
<text x="59.5" y="147.1">U15</text>
<text x="59.5" y="149.5">TL431</text>
<text x="41.7" y="152">R34</text>
<text x="41.7" y="154.4">2.55K</text>
<text x="109.1" y="153.7">R108</text>
<text x="109.1" y="157.4">2.4K</text>
<text x="130.3" y="161.4">ULN2004</text>
<text x="153.8" y="158.3">R107</text>
<text x="153.8" y="162.2">5.1K</text>
<text x="266.7" y="192">李和明</text>
<text x="266.7" y="189.6">2/3</text>
</g>
<g font-size="2.1" fill="#800000">
<text x="29.9" y="33.5">P</text>
<text x="161.3" y="33.5">+17V</text>
<text x="260.1" y="33.5">G2'</text>
<text x="193.5" y="40.5">+17V</text>
<text x="224.8" y="38.1">+17V</text>
<text x="29.6" y="42.8">N</text>
<text x="98" y="45.1">P</text>
<text x="184.6" y="46.3">+17V</text>
<text x="224.8" y="47.5">CT1</text>
<text x="260.1" y="47.5">G1'</text>
<text x="118.3" y="63.9">+15V</text>
<text x="260.1" y="61.6">G4'</text>
<text x="193.5" y="68.7">+17V</text>
<text x="224.8" y="66.3">+17V</text>
<text x="33.4" y="73.3">V1</text>
<text x="184.6" y="74.5">+17V</text>
<text x="224.8" y="75.7">CT1</text>
<text x="260.1" y="75.7">G3'</text>
<text x="260.1" y="92.1">G6'</text>
<text x="193.5" y="99.2">+17V</text>
<text x="224.8" y="96.9">+17V</text>
<text x="186.9" y="105.1">+17V</text>
<text x="224.8" y="106.2">CT1</text>
<text x="260.1" y="106.2">G5'</text>
<text x="109.4" y="123.9">+15V</text>
<text x="33.6" y="129.7">+17V</text>
<text x="193.5" y="129.7">+17V</text>
<text x="224.8" y="127.4">+17V</text>
<text x="96.7" y="141.5">RT</text>
<text x="96.9" y="148.5">SC</text>
<text x="99.5" y="155.5">+15V</text>
<text x="154.3" y="155.5">G7'</text>
<text x="120.6" y="157.9">+15V</text>
<text x="166" y="160.3">+15V</text>
</g>
</svg>
